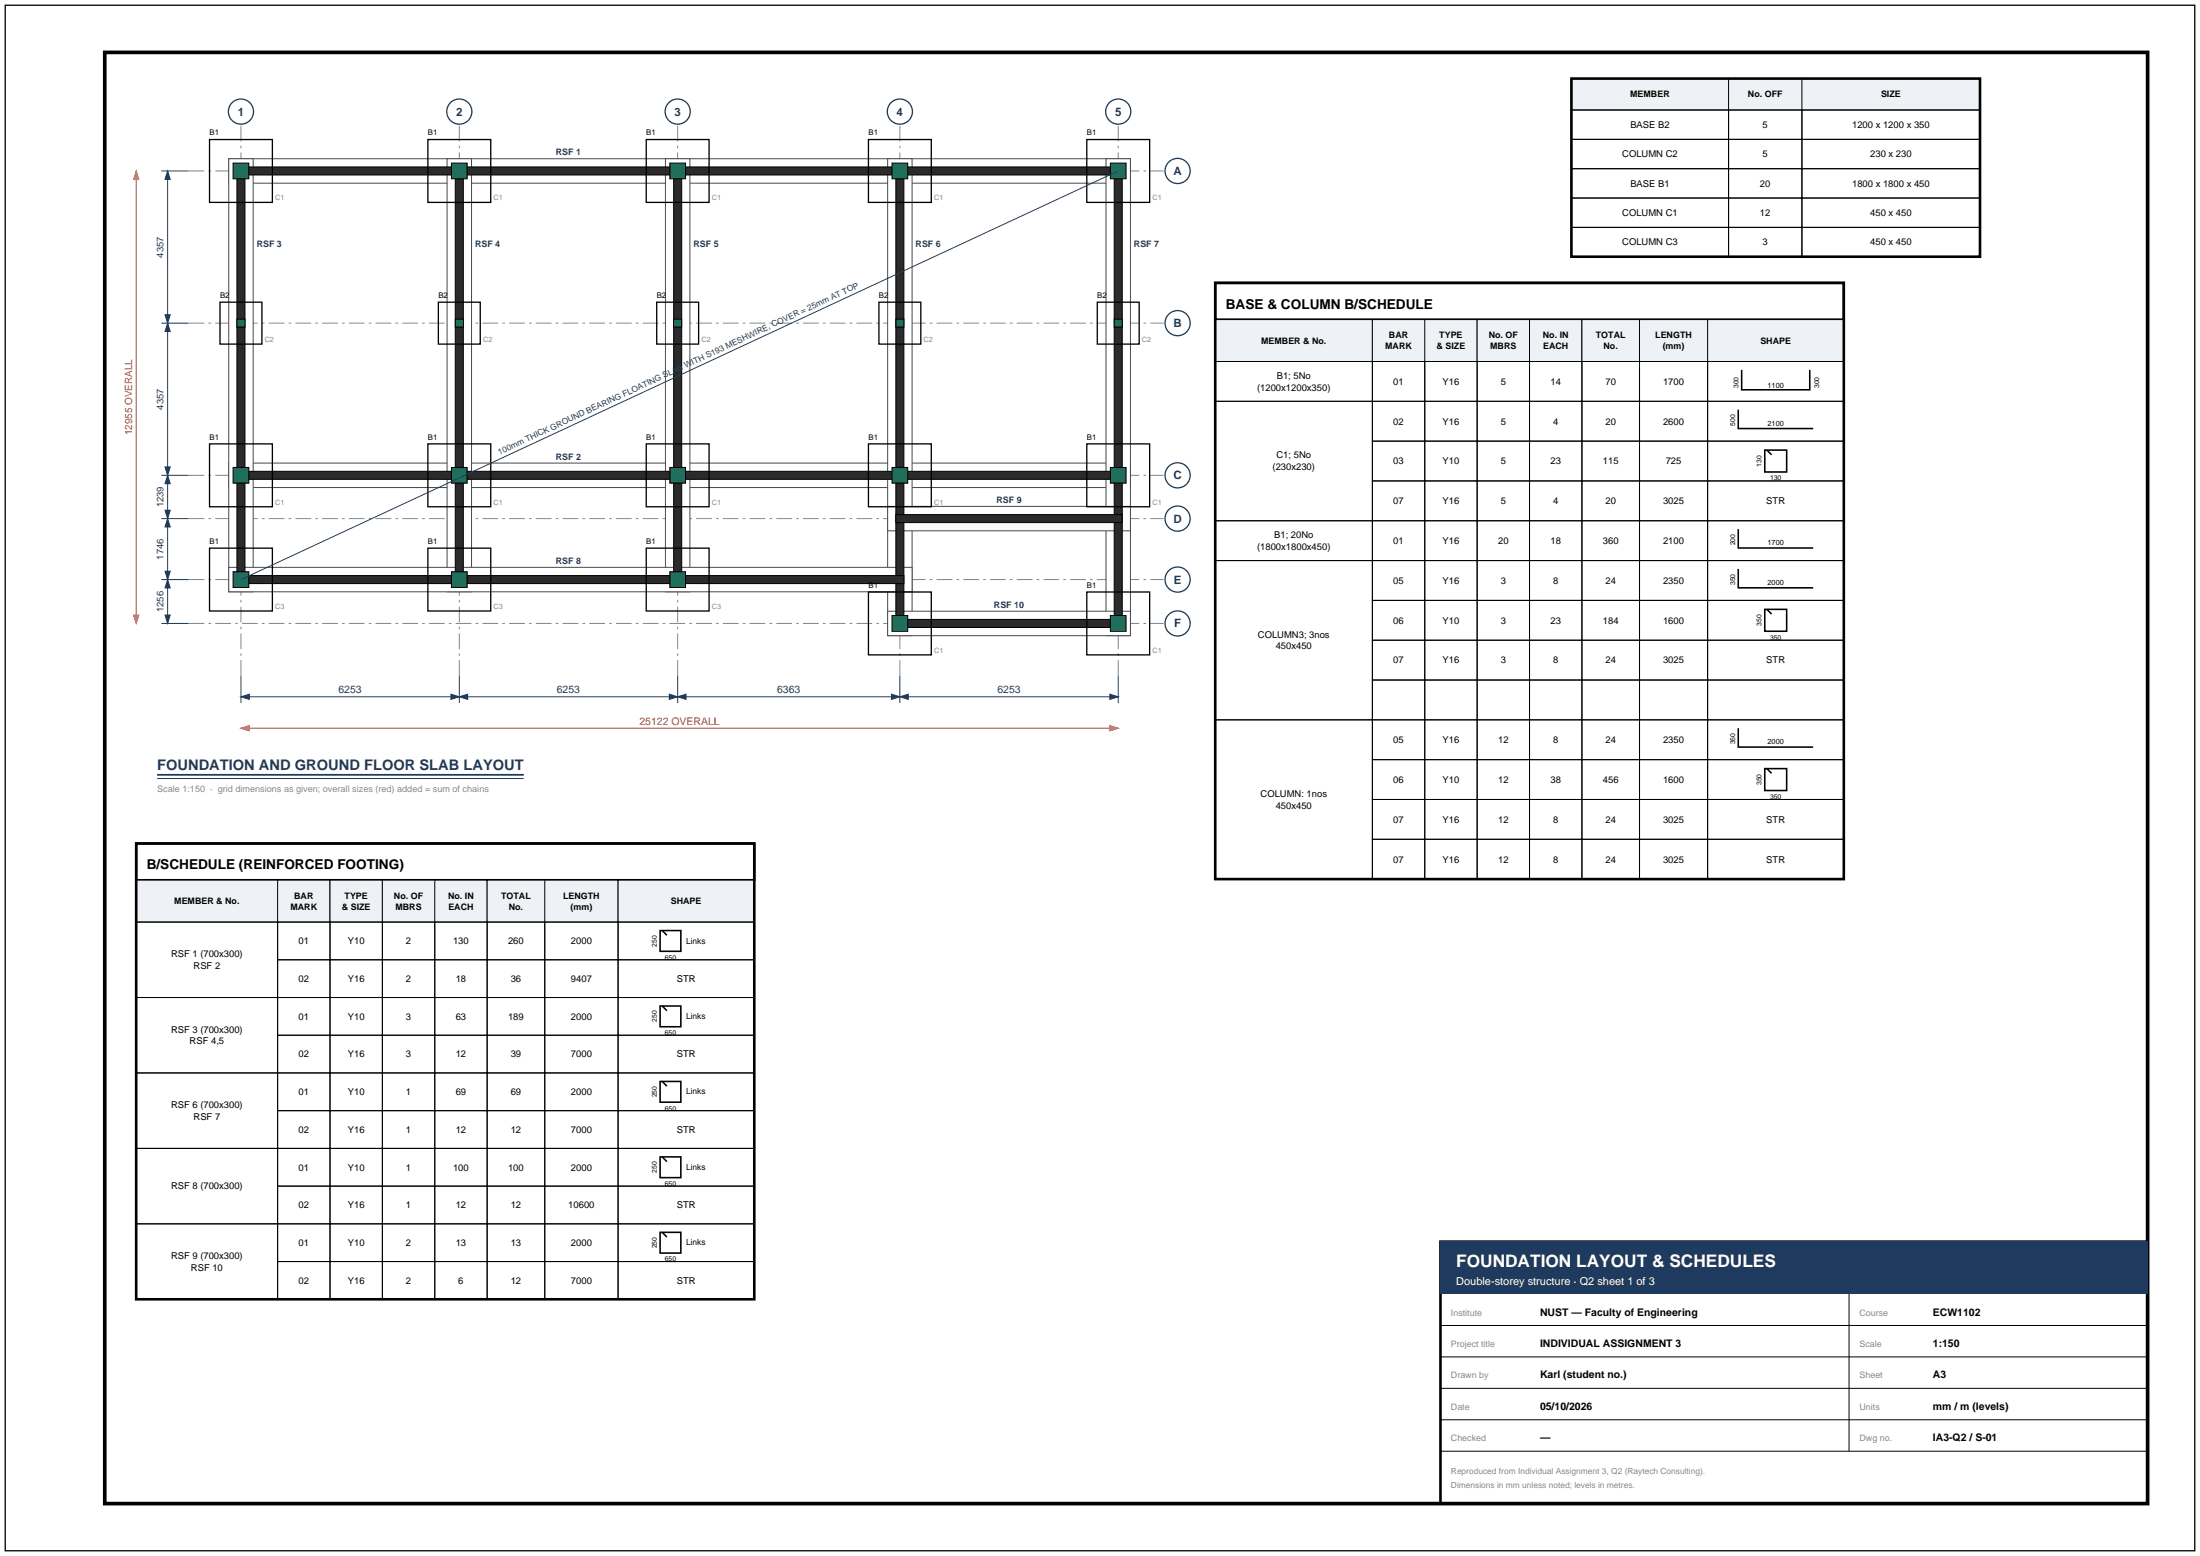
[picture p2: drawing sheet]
<svg xmlns="http://www.w3.org/2000/svg" width="420mm" height="297mm" viewBox="0 0 420 297" stroke-linecap="round" stroke-linejoin="round" font-family="sans-serif">
<path d="M20 10h390v277h-390z" fill="none" stroke="#000" stroke-width=".7" stroke-linecap="butt"/>
<path d="M1 1h418v295h-418z" fill="none" stroke="#000" stroke-width=".25"/>
<path d="M36 32.6h186.1M36 61.7h186.1M36 90.7h186.1M36 99h186.1M36 110.6h186.1M36 119h186.1M46 129v-105M87.7 129v-105M129.4 129v-105M171.8 129v-105M213.5 129v-105" fill="none" stroke="#7f8c8d" stroke-width=".19" stroke-dasharray="3 .8 .5 .8" stroke-linecap="butt"/>
<g fill="#fff" stroke="#4a4a4a" stroke-width=".19">
<path d="M43.7 30.3h172.1v4.7h-172.1z" fill-rule="evenodd"/>
<path d="M43.7 88.4h172.1v4.7h-172.1z" fill-rule="evenodd"/>
<path d="M43.7 30.3h4.6v82.7h-4.6z" fill-rule="evenodd"/>
<path d="M85.4 30.3h4.6v82.7h-4.6z" fill-rule="evenodd"/>
<path d="M127 30.3h4.7v82.7h-4.7z" fill-rule="evenodd"/>
<path d="M169.5 30.3h4.6v91h-4.6z" fill-rule="evenodd"/>
<path d="M211.1 30.3h4.7v91h-4.7z" fill-rule="evenodd"/>
<path d="M43.7 108.3h130.4v4.7h-130.4z" fill-rule="evenodd"/>
<path d="M169.5 96.7h46.3v4.6h-46.3z" fill-rule="evenodd"/>
<path d="M169.5 116.7h46.3v4.6h-46.3z" fill-rule="evenodd"/>
</g>
<g fill="#2b2b2b" stroke="#000" stroke-width=".19">
<path d="M45.2 31.9h169v1.5h-169z" fill-rule="evenodd"/>
<path d="M45.2 90h169v1.5h-169z" fill-rule="evenodd"/>
<path d="M45.2 31.9h1.6v79.5h-1.6z" fill-rule="evenodd"/>
<path d="M86.9 31.9h1.6v79.5h-1.6z" fill-rule="evenodd"/>
<path d="M128.6 31.9h1.5v79.5h-1.5z" fill-rule="evenodd"/>
<path d="M171 31.9h1.6v87.9h-1.6z" fill-rule="evenodd"/>
<path d="M212.7 31.9h1.5v87.9h-1.5z" fill-rule="evenodd"/>
<path d="M45.2 109.9h127.4v1.5h-127.4z" fill-rule="evenodd"/>
<path d="M171 98.2h43.2v1.6h-43.2z" fill-rule="evenodd"/>
<path d="M171 118.2h43.2v1.6h-43.2z" fill-rule="evenodd"/>
</g>
<path d="M40 26.6h12v12h-12z" fill="none" stroke="#000" stroke-width=".25"/>
<path d="M44.5 31.1h3v3h-3z" fill-rule="evenodd" fill="#1f6f5c" stroke="#000" stroke-width=".19"/>
<path d="M42 57.7h8v8h-8z" fill="none" stroke="#000" stroke-width=".25"/>
<path d="M45.2 60.9h1.6v1.5h-1.6z" fill-rule="evenodd" fill="#1f6f5c" stroke="#000" stroke-width=".19"/>
<path d="M40 84.7h12v12h-12z" fill="none" stroke="#000" stroke-width=".25"/>
<path d="M44.5 89.2h3v3h-3z" fill-rule="evenodd" fill="#1f6f5c" stroke="#000" stroke-width=".19"/>
<path d="M81.7 26.6h12v12h-12z" fill="none" stroke="#000" stroke-width=".25"/>
<path d="M86.2 31.1h3v3h-3z" fill-rule="evenodd" fill="#1f6f5c" stroke="#000" stroke-width=".19"/>
<path d="M83.7 57.7h8v8h-8z" fill="none" stroke="#000" stroke-width=".25"/>
<path d="M86.9 60.9h1.6v1.5h-1.6z" fill-rule="evenodd" fill="#1f6f5c" stroke="#000" stroke-width=".19"/>
<path d="M81.7 84.7h12v12h-12z" fill="none" stroke="#000" stroke-width=".25"/>
<path d="M86.2 89.2h3v3h-3z" fill-rule="evenodd" fill="#1f6f5c" stroke="#000" stroke-width=".19"/>
<path d="M123.4 26.6h12v12h-12z" fill="none" stroke="#000" stroke-width=".25"/>
<path d="M127.9 31.1h3v3h-3z" fill-rule="evenodd" fill="#1f6f5c" stroke="#000" stroke-width=".19"/>
<path d="M125.4 57.7h8v8h-8z" fill="none" stroke="#000" stroke-width=".25"/>
<path d="M128.6 60.9h1.5v1.5h-1.5z" fill-rule="evenodd" fill="#1f6f5c" stroke="#000" stroke-width=".19"/>
<path d="M123.4 84.7h12v12h-12z" fill="none" stroke="#000" stroke-width=".25"/>
<path d="M127.9 89.2h3v3h-3z" fill-rule="evenodd" fill="#1f6f5c" stroke="#000" stroke-width=".19"/>
<path d="M165.8 26.6h12v12h-12z" fill="none" stroke="#000" stroke-width=".25"/>
<path d="M170.3 31.1h3v3h-3z" fill-rule="evenodd" fill="#1f6f5c" stroke="#000" stroke-width=".19"/>
<path d="M167.8 57.7h8v8h-8z" fill="none" stroke="#000" stroke-width=".25"/>
<path d="M171 60.9h1.6v1.5h-1.6z" fill-rule="evenodd" fill="#1f6f5c" stroke="#000" stroke-width=".19"/>
<path d="M165.8 84.7h12v12h-12z" fill="none" stroke="#000" stroke-width=".25"/>
<path d="M170.3 89.2h3v3h-3z" fill-rule="evenodd" fill="#1f6f5c" stroke="#000" stroke-width=".19"/>
<path d="M207.5 26.6h12v12h-12z" fill="none" stroke="#000" stroke-width=".25"/>
<path d="M212 31.1h3v3h-3z" fill-rule="evenodd" fill="#1f6f5c" stroke="#000" stroke-width=".19"/>
<path d="M209.5 57.7h8v8h-8z" fill="none" stroke="#000" stroke-width=".25"/>
<path d="M212.7 60.9h1.5v1.5h-1.5z" fill-rule="evenodd" fill="#1f6f5c" stroke="#000" stroke-width=".19"/>
<path d="M207.5 84.7h12v12h-12z" fill="none" stroke="#000" stroke-width=".25"/>
<path d="M212 89.2h3v3h-3z" fill-rule="evenodd" fill="#1f6f5c" stroke="#000" stroke-width=".19"/>
<path d="M40 104.6h12v12h-12z" fill="none" stroke="#000" stroke-width=".25"/>
<path d="M44.5 109.1h3v3h-3z" fill-rule="evenodd" fill="#1f6f5c" stroke="#000" stroke-width=".19"/>
<path d="M81.7 104.6h12v12h-12z" fill="none" stroke="#000" stroke-width=".25"/>
<path d="M86.2 109.1h3v3h-3z" fill-rule="evenodd" fill="#1f6f5c" stroke="#000" stroke-width=".19"/>
<path d="M123.4 104.6h12v12h-12z" fill="none" stroke="#000" stroke-width=".25"/>
<path d="M127.9 109.1h3v3h-3z" fill-rule="evenodd" fill="#1f6f5c" stroke="#000" stroke-width=".19"/>
<path d="M165.8 113h12v12h-12z" fill="none" stroke="#000" stroke-width=".25"/>
<path d="M170.3 117.5h3v3h-3z" fill-rule="evenodd" fill="#1f6f5c" stroke="#000" stroke-width=".19"/>
<path d="M207.5 113h12v12h-12z" fill="none" stroke="#000" stroke-width=".25"/>
<path d="M212 117.5h3v3h-3z" fill-rule="evenodd" fill="#1f6f5c" stroke="#000" stroke-width=".19"/>
<g fill="none" stroke="#1f3a5f" stroke-width=".19">
<path d="M30.8 32.6h5.2M32 32.6v86.4M213.5 32.6l-167.5 78M30.8 61.7h5.2M30.8 90.7h5.2M30.8 99h5.2M30.8 110.6h5.2M30.8 119h5.2M46 133h167.5M46 129v5.2M87.7 129v5.2M129.4 129v5.2"/>
<path d="M171.8 129v5.2M213.5 129v5.2"/>
</g>
<g fill="#1f3a5f" stroke="#1f3a5f" stroke-width=".19">
<path d="M46 133l1.6-.5v1z"/>
<path d="M86.1 132.5l1.6 .5-1.6 .5z"/>
<path d="M87.7 133l1.6-.5v1z"/>
<path d="M127.8 132.5l1.6 .5-1.6 .5z"/>
<path d="M129.4 133l1.6-.5v1z"/>
<path d="M170.2 132.5l1.6 .5-1.6 .5z"/>
<path d="M171.8 133l1.6-.5v1z"/>
<path d="M211.9 132.5l1.6 .5-1.6 .5z"/>
<path d="M31.5 60.1h1l-.5 1.6z"/>
<path d="M32 32.6l.5 1.6h-1z"/>
<path d="M31.5 89.1h1l-.5 1.6z"/>
<path d="M32 61.7l.5 1.6h-1z"/>
<path d="M31.5 97.4h1l-.5 1.6z"/>
<path d="M32 90.7l.5 1.6h-1z"/>
<path d="M31.5 109h1l-.5 1.6z"/>
<path d="M32 99l.5 1.6h-1z"/>
<path d="M31.5 117.4h1l-.5 1.6z"/>
<path d="M32 110.6l.5 1.6h-1z"/>
</g>
<path d="M26 32.6v86.4M46 139h167.5" fill="none" stroke="#c0392b" stroke-width=".19"/>
<g fill="#c0392b" stroke="#c0392b" stroke-width=".19">
<path d="M46 139l1.6-.5v1z"/>
<path d="M211.9 138.5l1.6 .5-1.6 .5z"/>
<path d="M25.5 117.4h1l-.5 1.6z"/>
<path d="M26 32.6l.5 1.6h-1z"/>
</g>
<g fill="#fff" stroke="#1f3a5f" stroke-width=".25">
<circle cx="46" cy="21.3" r="2.4"/>
<circle cx="87.7" cy="21.3" r="2.4"/>
<circle cx="129.4" cy="21.3" r="2.4"/>
<circle cx="171.8" cy="21.3" r="2.4"/>
<circle cx="213.5" cy="21.3" r="2.4"/>
<circle cx="224.8" cy="32.6" r="2.4"/>
<circle cx="224.8" cy="61.7" r="2.4"/>
<circle cx="224.8" cy="90.7" r="2.4"/>
<circle cx="224.8" cy="99" r="2.4"/>
<circle cx="224.8" cy="110.6" r="2.4"/>
<circle cx="224.8" cy="119" r="2.4"/>
</g>
<path d="M30 147.9h70" fill="none" stroke="#1f3a5f" stroke-width=".35"/>
<path d="M30 148.6h70" fill="none" stroke="#1f3a5f" stroke-width=".19"/>
<path d="M300 15h30v6h-30z" fill-rule="evenodd" fill="#eef2f7"/>
<path d="M300 15h30v6h-30z" fill="none" stroke="#000" stroke-width=".19"/>
<path d="M330 15h14v6h-14z" fill-rule="evenodd" fill="#eef2f7"/>
<path d="M330 15h14v6h-14z" fill="none" stroke="#000" stroke-width=".19"/>
<path d="M344 15h34v6h-34z" fill-rule="evenodd" fill="#eef2f7"/>
<g fill="none" stroke="#000" stroke-width=".19">
<path d="M344 15h34v6h-34zM300 21h30v5.6h-30zM300 26.6h30v5.6h-30zM300 32.2h30v5.6h-30zM300 37.8h30v5.6h-30zM330 21h14v5.6h-14zM330 26.6h14v5.6h-14zM330 32.2h14v5.6h-14zM330 37.8h14v5.6h-14zM344 21h34v5.6h-34zM344 26.6h34v5.6h-34zM344 32.2h34v5.6h-34z"/>
<path d="M344 37.8h34v5.6h-34zM300 43.4h30v5.6h-30zM330 43.4h14v5.6h-14zM344 43.4h34v5.6h-34z"/>
</g>
<path d="M300 15h78v34h-78z" fill="none" stroke="#000" stroke-width=".5"/>
<path d="M26 161h118v7h-118z" fill="none" stroke="#000" stroke-width=".45"/>
<path d="M26 168h27v8h-27z" fill-rule="evenodd" fill="#eef2f7"/>
<path d="M26 168h27v8h-27z" fill="none" stroke="#000" stroke-width=".19"/>
<path d="M53 168h10v8h-10z" fill-rule="evenodd" fill="#eef2f7"/>
<path d="M53 168h10v8h-10z" fill="none" stroke="#000" stroke-width=".19"/>
<path d="M63 168h10v8h-10z" fill-rule="evenodd" fill="#eef2f7"/>
<path d="M63 168h10v8h-10z" fill="none" stroke="#000" stroke-width=".19"/>
<path d="M73 168h10v8h-10z" fill-rule="evenodd" fill="#eef2f7"/>
<path d="M73 168h10v8h-10z" fill="none" stroke="#000" stroke-width=".19"/>
<path d="M83 168h10v8h-10z" fill-rule="evenodd" fill="#eef2f7"/>
<path d="M83 168h10v8h-10z" fill="none" stroke="#000" stroke-width=".19"/>
<path d="M93 168h11v8h-11z" fill-rule="evenodd" fill="#eef2f7"/>
<path d="M93 168h11v8h-11z" fill="none" stroke="#000" stroke-width=".19"/>
<path d="M104 168h14v8h-14z" fill-rule="evenodd" fill="#eef2f7"/>
<path d="M104 168h14v8h-14z" fill="none" stroke="#000" stroke-width=".19"/>
<path d="M118 168h26v8h-26z" fill-rule="evenodd" fill="#eef2f7"/>
<g fill="none" stroke="#000" stroke-width=".19">
<path d="M26 176h27v14.4h-27zM53 176h10v7.2h-10zM63 176h10v7.2h-10zM73 176h10v7.2h-10zM83 176h10v7.2h-10zM93 176h11v7.2h-11zM104 176h14v7.2h-14zM118 168h26v8h-26zM118 176h26v7.2h-26zM26 190.4h27v14.4h-27zM53 183.2h10v7.2h-10zM53 190.4h10v7.2h-10z"/>
<path d="M53 197.6h10v7.2h-10zM63 183.2h10v7.2h-10zM63 190.4h10v7.2h-10zM63 197.6h10v7.2h-10zM73 183.2h10v7.2h-10zM73 190.4h10v7.2h-10zM73 197.6h10v7.2h-10zM83 183.2h10v7.2h-10zM83 190.4h10v7.2h-10zM83 197.6h10v7.2h-10zM93 183.2h11v7.2h-11zM93 190.4h11v7.2h-11z"/>
<path d="M93 197.6h11v7.2h-11zM104 183.2h14v7.2h-14zM104 190.4h14v7.2h-14zM104 197.6h14v7.2h-14zM118 183.2h26v7.2h-26zM118 190.4h26v7.2h-26zM118 197.6h26v7.2h-26zM26 204.8h27v14.4h-27zM26 219.2h27v14.4h-27zM53 204.8h10v7.2h-10zM53 212h10v7.2h-10zM53 219.2h10v7.2h-10z"/>
<path d="M63 204.8h10v7.2h-10zM63 212h10v7.2h-10zM63 219.2h10v7.2h-10zM73 204.8h10v7.2h-10zM73 212h10v7.2h-10zM73 219.2h10v7.2h-10zM83 204.8h10v7.2h-10zM83 212h10v7.2h-10zM83 219.2h10v7.2h-10zM93 204.8h11v7.2h-11zM93 212h11v7.2h-11zM93 219.2h11v7.2h-11z"/>
<path d="M104 204.8h14v7.2h-14zM104 212h14v7.2h-14zM104 219.2h14v7.2h-14zM118 204.8h26v7.2h-26zM118 212h26v7.2h-26zM118 219.2h26v7.2h-26zM26 233.6h27v14.4h-27zM53 226.4h10v7.2h-10zM53 233.6h10v7.2h-10zM63 226.4h10v7.2h-10zM63 233.6h10v7.2h-10zM73 226.4h10v7.2h-10z"/>
<path d="M73 233.6h10v7.2h-10zM83 226.4h10v7.2h-10zM83 233.6h10v7.2h-10zM93 226.4h11v7.2h-11zM93 233.6h11v7.2h-11zM104 226.4h14v7.2h-14zM104 233.6h14v7.2h-14zM118 226.4h26v7.2h-26zM118 233.6h26v7.2h-26zM53 240.8h10v7.2h-10zM63 240.8h10v7.2h-10zM73 240.8h10v7.2h-10z"/>
<path d="M83 240.8h10v7.2h-10zM93 240.8h11v7.2h-11zM104 240.8h14v7.2h-14zM118 240.8h26v7.2h-26z"/>
</g>
<path d="M126 177.6h4v4h-4zM126.4 177.6l.9 .9M126 192h4v4h-4zM126.4 192l.9 .9M126 206.4h4v4h-4zM126.4 206.4l.9 .9M126 220.8h4v4h-4zM126 235.2h4v4h-4zM126.4 220.8l.9 .9M126.4 235.2l.9 .9" fill="none" stroke="#000" stroke-width=".3"/>
<path d="M26 161h118v87h-118z" fill="none" stroke="#000" stroke-width=".5"/>
<path d="M232 54h120v7h-120z" fill="none" stroke="#000" stroke-width=".45"/>
<path d="M232 61h30v8h-30z" fill-rule="evenodd" fill="#eef2f7"/>
<path d="M232 61h30v8h-30z" fill="none" stroke="#000" stroke-width=".19"/>
<path d="M262 61h10v8h-10z" fill-rule="evenodd" fill="#eef2f7"/>
<path d="M262 61h10v8h-10z" fill="none" stroke="#000" stroke-width=".19"/>
<path d="M272 61h10v8h-10z" fill-rule="evenodd" fill="#eef2f7"/>
<path d="M272 61h10v8h-10z" fill="none" stroke="#000" stroke-width=".19"/>
<path d="M282 61h10v8h-10z" fill-rule="evenodd" fill="#eef2f7"/>
<path d="M282 61h10v8h-10z" fill="none" stroke="#000" stroke-width=".19"/>
<path d="M292 61h10v8h-10z" fill-rule="evenodd" fill="#eef2f7"/>
<path d="M292 61h10v8h-10z" fill="none" stroke="#000" stroke-width=".19"/>
<path d="M302 61h11v8h-11z" fill-rule="evenodd" fill="#eef2f7"/>
<path d="M302 61h11v8h-11z" fill="none" stroke="#000" stroke-width=".19"/>
<path d="M313 61h13v8h-13z" fill-rule="evenodd" fill="#eef2f7"/>
<path d="M313 61h13v8h-13z" fill="none" stroke="#000" stroke-width=".19"/>
<path d="M326 61h26v8h-26z" fill-rule="evenodd" fill="#eef2f7"/>
<g fill="none" stroke="#000" stroke-width=".19">
<path d="M232 69h30v7.6h-30zM232 76.6h30v22.8h-30zM262 69h10v7.6h-10zM262 76.6h10v7.6h-10zM272 69h10v7.6h-10zM272 76.6h10v7.6h-10zM282 69h10v7.6h-10zM282 76.6h10v7.6h-10zM292 69h10v7.6h-10zM292 76.6h10v7.6h-10zM302 69h11v7.6h-11zM302 76.6h11v7.6h-11z"/>
<path d="M313 69h13v7.6h-13zM313 76.6h13v7.6h-13zM326 61h26v8h-26zM326 69h26v7.6h-26zM326 76.6h26v7.6h-26zM232 99.4h30v7.6h-30zM262 84.2h10v7.6h-10zM262 91.8h10v7.6h-10zM262 99.4h10v7.6h-10zM272 84.2h10v7.6h-10zM272 91.8h10v7.6h-10zM272 99.4h10v7.6h-10z"/>
<path d="M282 84.2h10v7.6h-10zM282 91.8h10v7.6h-10zM282 99.4h10v7.6h-10zM292 84.2h10v7.6h-10zM292 91.8h10v7.6h-10zM292 99.4h10v7.6h-10zM302 84.2h11v7.6h-11zM302 91.8h11v7.6h-11zM302 99.4h11v7.6h-11zM313 84.2h13v7.6h-13zM313 91.8h13v7.6h-13zM313 99.4h13v7.6h-13z"/>
<path d="M326 84.2h26v7.6h-26zM326 91.8h26v7.6h-26zM326 99.4h26v7.6h-26zM232 107h30v30.4h-30zM262 107h10v7.6h-10zM262 114.6h10v7.6h-10zM272 107h10v7.6h-10zM272 114.6h10v7.6h-10zM282 107h10v7.6h-10zM282 114.6h10v7.6h-10zM292 107h10v7.6h-10zM292 114.6h10v7.6h-10z"/>
<path d="M302 107h11v7.6h-11zM302 114.6h11v7.6h-11zM313 107h13v7.6h-13zM313 114.6h13v7.6h-13zM326 107h26v7.6h-26zM326 114.6h26v7.6h-26zM232 137.4h30v30.4h-30zM262 122.2h10v7.6h-10zM262 129.8h10v7.6h-10zM262 137.4h10v7.6h-10zM272 122.2h10v7.6h-10zM272 129.8h10v7.6h-10z"/>
<path d="M272 137.4h10v7.6h-10zM282 122.2h10v7.6h-10zM282 129.8h10v7.6h-10zM282 137.4h10v7.6h-10zM292 122.2h10v7.6h-10zM292 129.8h10v7.6h-10zM292 137.4h10v7.6h-10zM302 122.2h11v7.6h-11zM302 129.8h11v7.6h-11zM302 137.4h11v7.6h-11zM313 122.2h13v7.6h-13zM313 129.8h13v7.6h-13z"/>
<path d="M313 137.4h13v7.6h-13zM326 122.2h26v7.6h-26zM326 129.8h26v7.6h-26zM326 137.4h26v7.6h-26zM262 145h10v7.6h-10zM262 152.6h10v7.6h-10zM272 145h10v7.6h-10zM272 152.6h10v7.6h-10zM282 145h10v7.6h-10zM282 152.6h10v7.6h-10zM292 145h10v7.6h-10zM292 152.6h10v7.6h-10z"/>
<path d="M302 145h11v7.6h-11zM302 152.6h11v7.6h-11zM313 145h13v7.6h-13zM313 152.6h13v7.6h-13zM326 145h26v7.6h-26zM326 152.6h26v7.6h-26zM262 160.2h10v7.6h-10zM272 160.2h10v7.6h-10zM282 160.2h10v7.6h-10zM292 160.2h10v7.6h-10zM302 160.2h11v7.6h-11zM313 160.2h13v7.6h-13z"/>
<path d="M326 160.2h26v7.6h-26z"/>
</g>
<path d="M331.9 78.2v3.6h14.3M332.5 70.6v3.8h13v-3.8M336.9 85.9h4.2v4.2h-4.2zM337.3 85.9l.9 .9M331.9 101v3.6h14.3M331.9 108.6v3.6h14.3M336.9 116.3h4.2v4.2h-4.2zM337.3 116.3l.9 .9M331.9 139v3.6h14.3M336.9 146.7h4.2v4.2h-4.2zM337.3 146.7l.9 .9" fill="none" stroke="#000" stroke-width=".3"/>
<path d="M232 54h120v113.8h-120zM275 237h135v50h-135z" fill="none" stroke="#000" stroke-width=".5"/>
<path d="M275 237h135v10h-135z" fill-rule="evenodd" fill="#1f3a5f"/>
<path d="M275 253h135M275 259h135M353 247v30M275 265h135M275 271h135M275 277h135" fill="none" stroke="#000" stroke-width=".19"/>
<text font-size="3.3" fill="#fff" x="278" y="241.8">FOUNDATION LAYOUT &amp; SCHEDULES</text>
<text font-size="2.8" fill="#1f3a5f" x="30" y="147">FOUNDATION AND GROUND FLOOR SLAB LAYOUT</text>
<g font-size="2.6">
<text x="234" y="58.9">BASE &amp; COLUMN B/SCHEDULE</text>
<text x="28" y="165.9">B/SCHEDULE (REINFORCED FOOTING)</text>
</g>
<g font-size="2.2" fill="#1f3a5f">
<text x="45.4" y="22">1</text>
<text x="87.1" y="22">2</text>
<text x="128.8" y="22">3</text>
<text x="171.2" y="22">4</text>
<text x="212.9" y="22">5</text>
<text x="224" y="33.4">A</text>
<text x="224" y="62.4">B</text>
<text x="224" y="91.5">C</text>
<text x="224" y="99.7">D</text>
<text x="224.1" y="111.4">E</text>
<text x="224.1" y="119.7">F</text>
</g>
<text font-size="2.1" fill="#fff" x="278" y="245.3">Double-storey structure · Q2 sheet 1 of 3</text>
<g font-size="2" fill="#1f3a5f">
<text x="64.6" y="132.3">6253</text>
<text x="106.3" y="132.3">6253</text>
<text x="148.4" y="132.3">6363</text>
<text x="190.4" y="132.3">6253</text>
</g>
<text font-size="2" fill="#c0392b" x="122.1" y="138.3">25122 OVERALL</text>
<g font-size="2">
<text x="294" y="251.1">NUST — Faculty of Engineering</text>
<text x="369" y="251.1">ECW1102</text>
<text x="294" y="257.1">INDIVIDUAL ASSIGNMENT 3</text>
<text x="369" y="257.1">1:150</text>
<text x="294" y="263.1">Karl (student no.)</text>
<text x="369" y="263.1">A3</text>
<text x="294" y="269.1">05/10/2026</text>
<text x="369" y="269.1">mm / m (levels)</text>
<text x="294" y="275.1">—</text>
<text x="369" y="275.1">IA3-Q2 / S-01</text>
</g>
<text font-size="1.9" fill="#c0392b" x="25.2" y="83.1" transform="rotate(-90 25.2 83.1)">12955 OVERALL</text>
<g font-size="1.8">
<text x="311.2" y="24.4">BASE B2</text>
<text x="336.5" y="24.4">5</text>
<text x="353.6" y="24.4">1200 x 1200 x 350</text>
<text x="309.7" y="30">COLUMN C2</text>
<text x="311.2" y="35.6">BASE B1</text>
<text x="336" y="35.6">20</text>
<text x="336.5" y="30">5</text>
<text x="353.6" y="35.6">1800 x 1800 x 450</text>
<text x="357" y="30">230 x 230</text>
<text x="309.7" y="41.2">COLUMN C1</text>
<text x="336" y="41.2">12</text>
<text x="357" y="41.2">450 x 450</text>
<text x="309.7" y="46.8">COLUMN C3</text>
<text x="336.5" y="46.8">3</text>
<text x="357" y="46.8">450 x 450</text>
<text x="240" y="74.6">(1200x1200x350)</text>
<text x="243.7" y="72.3">B1; 5No</text>
<text x="266" y="73.4">01</text>
<text x="275.4" y="73.4">Y16</text>
<text x="286.5" y="73.4">5</text>
<text x="296" y="73.4">14</text>
<text x="306.5" y="73.4">70</text>
<text x="317.5" y="73.4">1700</text>
<text x="266" y="81">02</text>
<text x="275.4" y="81">Y16</text>
<text x="286.5" y="81">5</text>
<text x="296.5" y="81">4</text>
<text x="306.5" y="81">20</text>
<text x="317.5" y="81">2600</text>
<text x="242.9" y="89.8">(230x230)</text>
<text x="243.7" y="87.5">C1; 5No</text>
<text x="266" y="88.6">03</text>
<text x="275.4" y="88.6">Y10</text>
<text x="286.5" y="88.6">5</text>
<text x="296" y="88.6">23</text>
<text x="306" y="88.6">115</text>
<text x="318" y="88.6">725</text>
<text x="266" y="96.2">07</text>
<text x="275.4" y="96.2">Y16</text>
<text x="286.5" y="96.2">5</text>
<text x="296.5" y="96.2">4</text>
<text x="306.5" y="96.2">20</text>
<text x="317.5" y="96.2">3025</text>
<text x="337.2" y="96.2">STR</text>
<text x="240" y="105">(1800x1800x450)</text>
<text x="243.2" y="102.7">B1; 20No</text>
<text x="266" y="103.8">01</text>
<text x="275.4" y="103.8">Y16</text>
<text x="286" y="103.8">20</text>
<text x="296" y="103.8">18</text>
<text x="306" y="103.8">360</text>
<text x="317.5" y="103.8">2100</text>
<text x="266" y="111.4">05</text>
<text x="275.4" y="111.4">Y16</text>
<text x="286.5" y="111.4">3</text>
<text x="296.5" y="111.4">8</text>
<text x="306.5" y="111.4">24</text>
<text x="317.5" y="111.4">2350</text>
<text x="266" y="119">06</text>
<text x="275.4" y="119">Y10</text>
<text x="286.5" y="119">3</text>
<text x="296" y="119">23</text>
<text x="306" y="119">184</text>
<text x="317.5" y="119">1600</text>
<text x="240.1" y="121.7">COLUMN3; 3nos</text>
<text x="243.5" y="124">450x450</text>
<text x="266" y="126.6">07</text>
<text x="275.4" y="126.6">Y16</text>
<text x="286.5" y="126.6">3</text>
<text x="296.5" y="126.6">8</text>
<text x="306.5" y="126.6">24</text>
<text x="317.5" y="126.6">3025</text>
<text x="337.2" y="126.6">STR</text>
<text x="266" y="141.8">05</text>
<text x="275.4" y="141.8">Y16</text>
<text x="286" y="141.8">12</text>
<text x="296.5" y="141.8">8</text>
<text x="306.5" y="141.8">24</text>
<text x="317.5" y="141.8">2350</text>
<text x="266" y="149.4">06</text>
<text x="275.4" y="149.4">Y10</text>
<text x="286" y="149.4">12</text>
<text x="296" y="149.4">38</text>
<text x="306" y="149.4">456</text>
<text x="317.5" y="149.4">1600</text>
<text x="240.6" y="152.1">COLUMN: 1nos</text>
<text x="243.5" y="154.4">450x450</text>
<text x="266" y="157">07</text>
<text x="275.4" y="157">Y16</text>
<text x="286" y="157">12</text>
<text x="296.5" y="157">8</text>
<text x="306.5" y="157">24</text>
<text x="317.5" y="157">3025</text>
<text x="337.2" y="157">STR</text>
<text x="266" y="164.6">07</text>
<text x="275.4" y="164.6">Y16</text>
<text x="286" y="164.6">12</text>
<text x="296.5" y="164.6">8</text>
<text x="306.5" y="164.6">24</text>
<text x="317.5" y="164.6">3025</text>
<text x="337.2" y="164.6">STR</text>
<text x="32.6" y="182.7">RSF 1 (700x300)</text>
<text x="36.9" y="185">RSF 2</text>
<text x="57" y="180.2">01</text>
<text x="66.4" y="180.2">Y10</text>
<text x="77.5" y="180.2">2</text>
<text x="86.5" y="180.2">130</text>
<text x="97" y="180.2">260</text>
<text x="109" y="180.2">2000</text>
<text x="57" y="187.4">02</text>
<text x="66.4" y="187.4">Y16</text>
<text x="77.5" y="187.4">2</text>
<text x="87" y="187.4">18</text>
<text x="97.5" y="187.4">36</text>
<text x="109" y="187.4">9407</text>
<text x="129.2" y="187.4">STR</text>
<text x="32.6" y="197.1">RSF 3 (700x300)</text>
<text x="57" y="194.6">01</text>
<text x="66.4" y="194.6">Y10</text>
<text x="77.5" y="194.6">3</text>
<text x="87" y="194.6">63</text>
<text x="97" y="194.6">189</text>
<text x="109" y="194.6">2000</text>
<text x="36.2" y="199.4">RSF 4,5</text>
<text x="57" y="201.8">02</text>
<text x="66.4" y="201.8">Y16</text>
<text x="77.5" y="201.8">3</text>
<text x="87" y="201.8">12</text>
<text x="97.5" y="201.8">39</text>
<text x="109" y="201.8">7000</text>
<text x="129.2" y="201.8">STR</text>
<text x="57" y="209">01</text>
<text x="66.4" y="209">Y10</text>
<text x="77.5" y="209">1</text>
<text x="87" y="209">69</text>
<text x="97.5" y="209">69</text>
<text x="109" y="209">2000</text>
<text x="32.6" y="211.5">RSF 6 (700x300)</text>
<text x="36.9" y="213.8">RSF 7</text>
<text x="57" y="216.2">02</text>
<text x="66.4" y="216.2">Y16</text>
<text x="77.5" y="216.2">1</text>
<text x="87" y="216.2">12</text>
<text x="97.5" y="216.2">12</text>
<text x="109" y="216.2">7000</text>
<text x="129.2" y="216.2">STR</text>
<text x="32.6" y="227">RSF 8 (700x300)</text>
<text x="57" y="223.4">01</text>
<text x="66.4" y="223.4">Y10</text>
<text x="77.5" y="223.4">1</text>
<text x="86.5" y="223.4">100</text>
<text x="97" y="223.4">100</text>
<text x="109" y="223.4">2000</text>
<text x="57" y="230.6">02</text>
<text x="66.4" y="230.6">Y16</text>
<text x="77.5" y="230.6">1</text>
<text x="87" y="230.6">12</text>
<text x="97.5" y="230.6">12</text>
<text x="108.5" y="230.6">10600</text>
<text x="129.2" y="230.6">STR</text>
<text x="57" y="237.8">01</text>
<text x="66.4" y="237.8">Y10</text>
<text x="77.5" y="237.8">2</text>
<text x="87" y="237.8">13</text>
<text x="97.5" y="237.8">13</text>
<text x="109" y="237.8">2000</text>
<text x="32.6" y="240.3">RSF 9 (700x300)</text>
<text x="36.4" y="242.6">RSF 10</text>
<text x="57" y="245">02</text>
<text x="66.4" y="245">Y16</text>
<text x="77.5" y="245">2</text>
<text x="87.5" y="245">6</text>
<text x="97.5" y="245">12</text>
<text x="109" y="245">7000</text>
<text x="129.2" y="245">STR</text>
</g>
<g font-size="1.8" fill="#1f3a5f">
<text x="31.2" y="49.2" transform="rotate(-90 31.2 49.2)">4357</text>
<text x="31.2" y="78.2" transform="rotate(-90 31.2 78.2)">4357</text>
<text x="31.2" y="96.9" transform="rotate(-90 31.2 96.9)">1239</text>
<text x="31.2" y="106.8" transform="rotate(-90 31.2 106.8)">1746</text>
<text x="31.2" y="116.8" transform="rotate(-90 31.2 116.8)">1256</text>
</g>
<g font-size="1.7">
<text x="311.2" y="18.6">MEMBER</text>
<text x="333.7" y="18.6">No. OFF</text>
<text x="359.1" y="18.6">SIZE</text>
<text x="240.8" y="65.6">MEMBER &amp; No.</text>
<text x="265.2" y="64.5">BAR</text>
<text x="274.8" y="64.5">TYPE</text>
<text x="284.2" y="64.5">No. OF</text>
<text x="294.5" y="64.5">No. IN</text>
<text x="304.7" y="64.5">TOTAL</text>
<text x="316" y="64.5">LENGTH</text>
<text x="336.1" y="65.6">SHAPE</text>
<text x="264.5" y="66.7">MARK</text>
<text x="274.3" y="66.7">&amp; SIZE</text>
<text x="284.5" y="66.7">MBRS</text>
<text x="294.6" y="66.7">EACH</text>
<text x="306.1" y="66.7">No.</text>
<text x="317.4" y="66.7">(mm)</text>
<text x="33.3" y="172.6">MEMBER &amp; No.</text>
<text x="55.5" y="173.7">MARK</text>
<text x="56.2" y="171.5">BAR</text>
<text x="65.3" y="173.7">&amp; SIZE</text>
<text x="65.8" y="171.5">TYPE</text>
<text x="75.2" y="171.5">No. OF</text>
<text x="75.5" y="173.7">MBRS</text>
<text x="85.5" y="171.5">No. IN</text>
<text x="85.6" y="173.7">EACH</text>
<text x="95.7" y="171.5">TOTAL</text>
<text x="97.1" y="173.7">No.</text>
<text x="107.5" y="171.5">LENGTH</text>
<text x="108.9" y="173.7">(mm)</text>
<text x="128.1" y="172.6">SHAPE</text>
</g>
<g font-size="1.7" fill="#1f3a5f">
<text x="106.1" y="29.6">RSF 1</text>
<text x="49" y="47.2">RSF 3</text>
<text x="90.7" y="47.2">RSF 4</text>
<text x="132.4" y="47.2">RSF 5</text>
<text x="174.8" y="47.2">RSF 6</text>
<text x="216.5" y="47.2">RSF 7</text>
<text x="106.1" y="87.7">RSF 2</text>
<text x="190.2" y="96">RSF 9</text>
<text x="106.1" y="107.6">RSF 8</text>
<text x="189.8" y="116">RSF 10</text>
</g>
<g font-size="1.7" fill="#7f8c8d">
<text x="30" y="151.2">Scale 1:150 · grid dimensions as given; overall sizes (red) added = sum of chains</text>
<text x="277" y="251.1">Institute</text>
<text x="355" y="251.1">Course</text>
<text x="277" y="257.1">Project title</text>
<text x="355" y="257.1">Scale</text>
<text x="277" y="263.1">Drawn by</text>
<text x="355" y="263.1">Sheet</text>
<text x="277" y="269.1">Date</text>
<text x="355" y="269.1">Units</text>
<text x="277" y="275.1">Checked</text>
<text x="355" y="275.1">Dwg no.</text>
</g>
<text font-size="1.6" fill="#1f3a5f" x="95.4" y="86.8" transform="rotate(-25 95.4 86.8)">100mm THICK GROUND BEARING FLOATING SLAB WITH S193 MESHWIRE, COVER = 25mm AT TOP</text>
<g font-size="1.6">
<text x="131" y="180.1">Links</text>
<text x="131" y="194.5">Links</text>
<text x="131" y="208.9">Links</text>
<text x="131" y="223.3">Links</text>
<text x="131" y="237.7">Links</text>
</g>
<g font-size="1.6" fill="#7f8c8d">
<text x="277" y="281.4">Reproduced from Individual Assignment 3, Q2 (Raytech Consulting).</text>
<text x="277" y="284">Dimensions in mm unless noted; levels in metres.</text>
</g>
<g font-size="1.5">
<text x="40" y="25.8">B1</text>
<text x="81.7" y="25.8">B1</text>
<text x="123.4" y="25.8">B1</text>
<text x="165.8" y="25.8">B1</text>
<text x="207.5" y="25.8">B1</text>
<text x="42" y="56.9">B2</text>
<text x="83.7" y="56.9">B2</text>
<text x="125.4" y="56.9">B2</text>
<text x="167.8" y="56.9">B2</text>
<text x="209.5" y="56.9">B2</text>
<text x="40" y="83.9">B1</text>
<text x="81.7" y="83.9">B1</text>
<text x="123.4" y="83.9">B1</text>
<text x="165.8" y="83.9">B1</text>
<text x="207.5" y="83.9">B1</text>
<text x="40" y="103.8">B1</text>
<text x="81.7" y="103.8">B1</text>
<text x="123.4" y="103.8">B1</text>
<text x="165.8" y="112.2">B1</text>
<text x="207.5" y="112.2">B1</text>
</g>
<g font-size="1.4" fill="#7f8c8d">
<text x="52.5" y="38.2">C1</text>
<text x="94.2" y="38.2">C1</text>
<text x="135.9" y="38.2">C1</text>
<text x="178.3" y="38.2">C1</text>
<text x="220" y="38.2">C1</text>
<text x="50.5" y="65.3">C2</text>
<text x="92.2" y="65.3">C2</text>
<text x="133.9" y="65.3">C2</text>
<text x="176.3" y="65.3">C2</text>
<text x="218" y="65.3">C2</text>
<text x="52.5" y="96.3">C1</text>
<text x="94.2" y="96.3">C1</text>
<text x="135.9" y="96.3">C1</text>
<text x="178.3" y="96.3">C1</text>
<text x="220" y="96.3">C1</text>
<text x="52.5" y="116.2">C3</text>
<text x="94.2" y="116.2">C3</text>
<text x="135.9" y="116.2">C3</text>
<text x="178.3" y="124.6">C1</text>
<text x="220" y="124.6">C1</text>
</g>
<g font-size="1.4">
<text x="337.4" y="74">1100</text>
<text x="337.4" y="81.3">2100</text>
<text x="337.4" y="104.1">1700</text>
<text x="337.4" y="111.7">2000</text>
<text x="337.4" y="142.1">2000</text>
</g>
<g font-size="1.3">
<text x="331.9" y="74.1" transform="rotate(-90 331.9 74.1)">300</text>
<text x="347.3" y="74.1" transform="rotate(-90 347.3 74.1)">300</text>
<text x="331.3" y="81.3" transform="rotate(-90 331.3 81.3)">500</text>
<text x="336.3" y="89.1" transform="rotate(-90 336.3 89.1)">130</text>
<text x="337.9" y="91.7">130</text>
<text x="331.3" y="104.1" transform="rotate(-90 331.3 104.1)">200</text>
<text x="331.3" y="111.7" transform="rotate(-90 331.3 111.7)">350</text>
<text x="336.3" y="119.5" transform="rotate(-90 336.3 119.5)">350</text>
<text x="337.9" y="122.1">350</text>
<text x="331.3" y="142.1" transform="rotate(-90 331.3 142.1)">350</text>
<text x="336.3" y="149.9" transform="rotate(-90 336.3 149.9)">350</text>
<text x="337.9" y="152.5">350</text>
<text x="125.4" y="180.7" transform="rotate(-90 125.4 180.7)">250</text>
<text x="126.9" y="183.2">650</text>
<text x="125.4" y="195.1" transform="rotate(-90 125.4 195.1)">250</text>
<text x="126.9" y="197.6">650</text>
<text x="125.4" y="209.5" transform="rotate(-90 125.4 209.5)">250</text>
<text x="126.9" y="212">650</text>
<text x="125.4" y="223.9" transform="rotate(-90 125.4 223.9)">250</text>
<text x="126.9" y="226.4">650</text>
<text x="125.4" y="238.3" transform="rotate(-90 125.4 238.3)">250</text>
<text x="126.9" y="240.8">650</text>
</g>
</svg>
